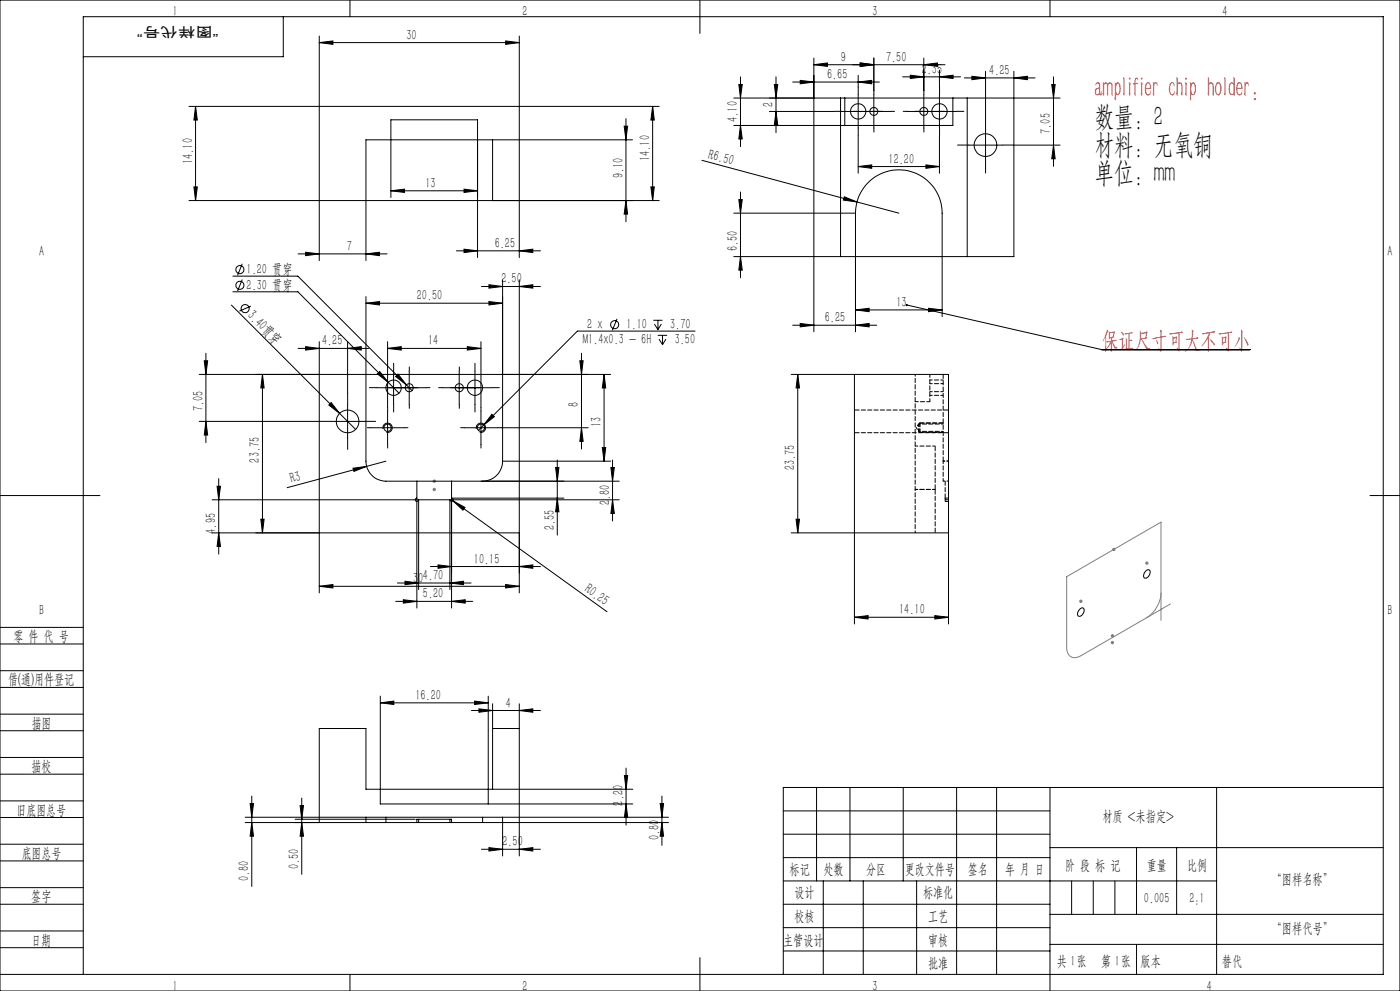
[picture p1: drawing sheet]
<svg xmlns="http://www.w3.org/2000/svg" width="420mm" height="297mm" viewBox="0 0 420 297" stroke-linecap="round" stroke-linejoin="round" font-family="sans-serif">
<g fill="none" stroke="#000" stroke-width=".3">
<path d="M0 0h420v297h-420zM85 5v12h-60M95.8 12.8l4.1-.5v1zM95.8 10.8v67.3M95.8 12.8h60M105 0v5M151.7 12.3l4.1 .5-4.1 .5zM155.8 10.8v66.4M210 0v10M244.2 19.4l4-.5v1zM244.2 19.4h39.3M244.2 17.4v82"/>
<path d="M258.1 18.9l4 .5-4 .5zM262.1 17.4v9.8M277.1 19.4l4.1-.5v1zM277.1 17.4v9.8M315 0v5M56.7 31.9h141.1M58.7 31.9l.5 4.1h-1zM58.7 31.9v28.2M187.3 37.8h1l-.5 4.1zM187.8 35.6v30.9M195.8 31.9l.5 4.1h-1zM195.8 31.9v28.2"/>
<path d="M220.1 29.4h97.9M221.7 25.3h1l-.6 4.1zM222.1 37.6l.6 4.1h-1zM222.1 23v21M230.8 33.4h19.4M232.3 25.3h1l-.5 4.1zM232.8 33.4l.5 4.1h-1zM232.8 23v16.8M237.8 24.6h26M240.1 24.1l4.1 .5-4.1 .5zM252.2 29.4v47.5M252.4 33.4h14.8"/>
<path d="M253.4 29.4v8.2M257.5 28.4v10M257.5 24.6l4-.5v1zM257.5 22.6v3.5M262.1 28.4v10M270.8 23h17.4M272.1 33.4h14.7M273.1 22.5l4 .5-4 .5zM277.1 28.4v10M281.8 28.4v10M281.8 23l4.1-.5v1zM281.8 21v5.1"/>
<path d="M285.9 29.4v8.2h-65.8M289.3 23.4h21.2M290.2 29.4v47.5M291.6 22.9l4.1 .5-4.1 .5zM295.7 21.4v13.7M295.7 38.5v10M304.2 23.4l4-.5v1zM304.2 21.4v55.5h-84.1M315.5 25.3h1l-.4 4.1zM316.1 23v26.8M58.2 56h1l-.5 4.1zM117.3 57.2l4.1-.5v1z"/>
<path d="M117.3 59.2v-23.3h26v41.3M117.3 57.2h26M139.2 56.7l4.1 .5-4.1 .5zM147.8 41.9v18.2M189.8 41.9h-80v36.2M195.3 56h1l-.5 4.1zM210.6 48l46.5 12.5M221.7 59.8h1l-.6 4.1zM222.1 57.5v25.8M253.3 59l3.8 1.5-4.1-.5zM257.5 49.9l4-.5v1zM257.5 40.7v11.2"/>
<path d="M257.5 49.9h24.3M277.8 49.4l4 .5-4 .5zM281.8 40.7v11.2M290.7 43.5h9.9M304.1 43.5h13.9M316.1 43.5l.4 4.1h-1zM56.7 60.1h141.1M72.7 79.1l-1.4 3.4M89.4 76.1h26.7M91.7 75.6l4.1 .5-4.1 .5zM109.8 76.1l4-.5v1zM136.9 75.2h25.2"/>
<path d="M139.2 74.7l4.1 .5-4.1 .5zM155.8 75.2l4-.5v1zM187.8 60.1l.5 4.1h-1zM220.1 63.9h36.5M222.1 76.9l.6 4.1h-1zM256.6 63.9a13 13 0 0 1 13-13 13 13 0 0 1 13 13v31M256.6 63.9v35.5M257.1 60.5l12.6 3.4M69.4 91.4l32.5 32.5M69.9 87.5h19.5l27.1 27.1M69.9 82.8h19.5l34.2 34.2M72.7 83.8l-1.4 3.4"/>
<path d="M75.2 91.8l-3.4 1.4M109.8 90.9l4-.5v1zM109.8 88.9v49.3a6 6 0 0 0 6 6h70M109.8 90.9h41M144.4 85.9h17.7M146.7 90.4l4.1 .5-4.1 .5zM146.7 85.3l4.1 .6-4.1 .5zM150.8 83.9v54.3M155.8 85.9l4-.6v1.1zM155.8 83.9v93.8M185.1 95.6l-1.4 3.4M196 96h2.8"/>
<path d="M196.3 97.1l1.1 1.7M197.4 96v2.8M198.4 97.1l-1 1.7M208.5 99.2h-35.3l-29.7 29.8M237.8 97.5h25.2M240.1 96.9l4.1 .6-4.1 .5zM256.6 92.9l4.1-.5v1zM256.6 97.5l4.1-.6v1.1zM256.6 92.9h26M272 91.4l58.5 13.4h44.5M278.6 92.4l4 .5-4 .5zM59.8 112.2h123.4"/>
<path d="M61.3 108.1h1l-.5 4.1zM61.8 105.9v26.7M78.7 112.2l.5 4.1h-1zM78.7 112.2v47.5M89.4 104.4h21.2M91.7 103.9l4.1 .5-4.1 .5zM95.8 102.4v75.3M104.3 104.4l4.1-.5v1zM104.3 102.4v15.5M113.1 116.2h14.7M113.2 112l.7-.7 2.6 3.3zM116.3 104.4l4.1-.5v1z"/>
<path d="M116.3 104.4h28M116.3 102.4v19.7M116.5 114.6l3.2 3.2M118.1 111.2v10M118.7 112.8l.7-.7 2.5 3.3zM122.8 111.2v10M132.8 116.2h14.7M137.8 111.2v10M140.2 103.9l4.1 .5-4.1 .5zM142.5 111.2v10M144.3 102.4v19.7M174 108.1h.9l-.5 4.1z"/>
<path d="M174.4 105.9v28.6M181.2 112.2v26M181.2 112.2l.5 4.1h-1zM197.3 100.5h2.8M197.7 101.6l1.1 1.7M198.8 100.5v2.8M199.8 101.6l-1 1.7M237.3 112.2h47.3v74.8M239.3 112.2l.6 4.1h-1.1zM239.3 112.2v47.5M256.3 112.2v74.8M59.8 126.3h36.1"/>
<path d="M61.8 126.3l.5 4.1h-1zM99.3 126.3h10M99.3 120.6l2.6 3.3-3.3-2.5zM101.9 123.9l4.8 4.8M104.3 121.3v10M111.3 128.2h10M114.9 128.5a1.39 1.39 0 0 1 1.3-1.7 1.39 1.39 0 0 1 1.5 1.5 1.39 1.39 0 0 1-1.8 1.2M115.8 138.2l-29.7 8M116.3 123.2v10M139.3 128.2h10M142.9 128.5a1.4 1.4 0 0 1 1.2-1.7 1.4 1.4 0 0 1 1.6 1.5 1.4 1.4 0 0 1-1.8 1.2M144.3 123.2v10"/>
<path d="M147.6 124.2l.7 .7-3.2 2.5zM150.4 128.2h26.1M150.8 138.2h32.4M150.8 138.2a6 6 0 0 1-6 6M167.2 137.9v22.5M174.4 128.2l.5 4.1h-.9zM180.7 134.1h1l-.5 4.1zM183.8 137.9v18.2M0 148.5h30M63.6 159.7h92.2M63.6 149.8h122.2M65.1 145.7h1l-.5 4.1z"/>
<path d="M65.6 159.7l.5 4.1h-1zM65.6 143.4v22.6M78.2 155.6h1l-.5 4.1zM105.9 140.3l4.1-.5-3.8 1.5zM125.1 149.3a.51 .51 0 0 0-.5 .5 .51 .51 0 0 0 .5 .5 .51 .51 0 0 0 .5-.5v26.9M125.1 144.2v38M135.5 149.8l.4 .3M135.5 144.2v38M135.9 150.1l3.6 2-.6 .8zM135.9 150.1l46.2 33.2M166.7 140.1h1l-.5 4.1zM167.2 149.3l.5 4.1h-1z"/>
<path d="M169.2 149.3h-33.7a.5 .5 0 0 1 .5 .5 .5 .5 0 0 1-.5 .5 .5 .5 0 0 1-.5-.5v26.9M183.3 140.1h1l-.5 4.1zM183.8 149.8l.5 4.1h-1zM237.3 159.7h47.3M238.8 155.6h1.1l-.6 4.1zM411 148.5h9M95.8 175.7l4.1-.5v1zM95.8 175.7h60M119.2 174.7h22.1M121 179.7l4.1 .5-4.1 .6zM121.5 174.2l4.1 .5-4.1 .5zM129.1 169.8h33"/>
<path d="M131.4 169.3l4.1 .5-4.1 .5zM135 174.7l4.1-.5v1zM151.7 175.2l4.1 .5-4.1 .5zM155.8 169.8l4-.5v1zM343.6 171.3a.82 .82 0 0 1 1.3-.4 .82 .82 0 0 1 0 1.3 1.05 1.05 0 0 1-.6 .9 1.05 1.05 0 0 1-1.2-.1l.1-1zM0 193h25M0 188h25M118.7 180.2h23.1M135.5 180.2l4.1-.5v1.1zM256.3 185l4.1-.5v1zM256.3 185h28.3M280.5 184.5l4.1 .5-4.1 .5z"/>
<path d="M323.9 182.6a.76 .76 0 0 1 1.2-.3 .76 .76 0 0 1 0 1.2 1.11 1.11 0 0 1-.6 1 1.11 1.11 0 0 1-1.2-.1l.1-1.1zM0 206h25M0 201h25M0 219h25M0 214h25M114.1 210.6l4-.5v1zM114.1 208.6v32.3h75.7M114.1 210.6h32.4M141.4 212.9h20.7M142.4 210.1l4.1 .5-4.1 .5zM143.7 212.4l4.1 .5-4.1 .6zM146.5 208.6v32.3"/>
<path d="M147.8 218.3h8M147.8 210.9v25.6M155.8 212.9l4-.5v1.1zM155.8 210.9v45.6M0 232h25M0 227h25M75.5 238.6v27.1M90.5 239.2v22.8M187.3 232.4h1l-.5 4.1zM187.8 230.2v17.1M189.8 236.5h-80v-18.2h-14v28.2M198.6 238.6v14.8"/>
<path d="M245 236v28M255 236v28M271 236v28M287 236v56M299 236v56M315 236v61M365 236v56M415 236h-180v56M0 245h25M0 240h25M0 258h25M0 253h25"/>
<path d="M73.6 246.5h36.2M73.6 244.9h127M75 240.8h1.1l-.6 4.1zM75.5 246.5l.6 4.1h-1.1zM88.5 245.5h36.1M90 241.4h1.1l-.6 4.1zM90.5 246.5l.6 4.1h-1.1zM109.8 246.5h6M109.8 244.9v1.6M115.8 246.5h9.3M115.8 244.9v1.6M125.1 246.5h.5"/>
<path d="M125.1 246.5v-1h10.4v1M125.6 245.5v1M125.6 246.5h9.4M135 246.5h.5M135 245.5v1M135.5 246.5h9.3M144.4 254.5h17.7M144.8 246.5h55.8M144.8 244.9v1.6M146.7 254l4.1 .5-4.1 .6zM150.8 244.9v11.6M155.8 254.5l4-.5v1.1z"/>
<path d="M187.8 240.9l.5 4.1h-1zM198 240.8h1.1l-.5 4.1zM198.6 246.5l.5 4.1h-1.1zM235 257h80M235 243h80M235 250h80M315 254h100M341 254v20M353 254v20M0 271h25M0 266h25M0 279h25"/>
<path d="M235 271h80M235 264h130M235 278h80M247 264v28M259 264v28M275 264v28M315 274h100M0 284h25M0 292h415v-287h-390v287M105 292v5M210 287v10M235 285h80"/>
<path d="M315 283h100"/>
<circle cx="257.5" cy="33.4" r="2.3"/>
<circle cx="262.1" cy="33.4" r="1.2"/>
<circle cx="277.1" cy="33.4" r="1.21"/>
<circle cx="281.8" cy="33.4" r="2.31"/>
<circle cx="295.6" cy="43.5" r="3.4"/>
<circle cx="72" cy="85.5" r="1.22"/>
<circle cx="72" cy="80.8" r="1.21"/>
<circle cx="73.5" cy="92.5" r="1.22"/>
<circle cx="184.4" cy="97.3" r="1.21"/>
<circle cx="118.1" cy="116.2" r="2.29"/>
<circle cx="122.8" cy="116.2" r="1.2"/>
<circle cx="137.8" cy="116.2" r="1.2"/>
<circle cx="142.5" cy="116.2" r="2.3"/>
<circle cx="104.3" cy="126.3" r="3.4"/>
<circle cx="116.3" cy="128.2" r="1.1"/>
<circle cx="144.3" cy="128.2" r="1.1"/>
</g>
<g fill="none" stroke="#808080" stroke-width=".3">
<path d="M129.8 144.2h1M129.8 146.7h1M129.9 143.9l.7 .7M129.9 146.4l.7 .7M130.3 143.7v1M130.3 146.2v1M130.6 143.9l-.7 .7M130.6 146.4l-.7 .7M323.9 179.8l.7 .7M324.3 179.7v1M324.6 179.8l-.7 .7M333.7 164.7h.9"/>
<path d="M333.8 164.3l.7 .7M334.2 164.2v1M334.5 164.3l-.7 .7M343.6 168.8h1M343.7 168.4l.7 .7M344.1 168.2v1.1M344.4 168.4l-.7 .7M348.3 177.7a9.6 9.6 0 0 1-4.2 7.4M323.7 180.2h1.1M333.2 190.6h1M333.2 192.6h1M333.4 190.2l.7 .7"/>
<path d="M333.4 192.2l.7 .7M333.7 190v1.1M333.7 192.1v1M334.1 190.2l-.7 .7M334.1 192.2l-.7 .7M344.1 185.1l-19.8 11.4a2.62 2.62 0 0 1-3 .3 2.62 2.62 0 0 1-1.3-2.7v-21.3l28.3-16.3v29.4M351.1 181l-7 4.1"/>
</g>
<g fill="none" stroke="#000" stroke-width=".3" stroke-dasharray="30.5 1.3 1.3 1.3">
<path d="M252.5 33.4h-2.3M257.2 33.4h-1.2M257.5 28.4v-2.3M257.5 38.4v2.3M262.2 28.4v-1.2M262.2 38.4v1.2M262.5 33.4h2.3M267.2 33.4h1.2M272.2 33.4h-1.2M276.9 33.4h-2.3M277.2 28.4v-1.2M277.2 38.4v1.2"/>
<path d="M281.9 28.4v-2.3M281.9 38.4v2.3M282.2 33.4h1.2M286.9 33.4h2.3M295.7 38.5v-3.4M290.7 43.5h-3.4M295.7 48.5v3.4M300.7 43.5h3.4M113.1 116.2h-2.3M117.8 116.2h-1.2M118.1 111.2v-2.3M122.8 111.2v-1.2"/>
<path d="M123.1 116.2h2.3M127.8 116.2h1.2M132.8 116.2h-1.2M137.5 116.2h-2.3M137.8 111.2v-1.2M142.5 111.2v-2.3M142.8 116.2h1.2M147.5 116.2h2.3M99.3 126.3h-3.4M104.3 121.3v-3.4M104.3 131.3v3.4M109.3 126.3h3.4"/>
<path d="M111.3 128.2h-1.1M116.3 123.2v-1.1M116.3 133.2v1.1M118.1 121.2v2.3M121.3 128.2h1.1M122.8 121.2v1.2M137.8 121.2v1.2M139.3 128.2h-1.1M142.5 121.2v2.3M144.3 123.2v-1.1M144.3 133.2v1.1M149.3 128.2h1.1"/>
</g>
<path d="M321.5 264v10M328 264v10M334.5 264v10M341 283v9" fill="none" stroke="#0a0605" stroke-width=".3"/>
<path d="M283 112.2v26M283 129.6h-7M283 126.8h-7M283.6 144.2v5.1" fill="none" stroke="#000" stroke-width=".3" stroke-dasharray="1.3 .6"/>
<path d="M276 126.8v2.8" fill="none" stroke="#000" stroke-width=".3" stroke-dasharray="1.3 .6" stroke-dashoffset=".2"/>
<g fill="#000">
<path d="M253.3 59l3.8 1.5-4.1-.5zM271.8 91.1a.35 .35 0 0 1 .6 .2 .35 .35 0 0 1-.4 .5 .35 .35 0 0 1-.3-.5l.3 .1-.3-.1zM99.3 120.6l2.6 3.3-3.3-2.5zM105.9 140.3l4.1-.5-3.8 1.5zM135.9 150.1l3.6 2-.6 .8z"/>
<path d="M291.6 22.9l4.1 .5-4.1 .5zM304.2 23.4l4-.5v1z"/>
<path d="M187.3 37.8h1l-.5 4.1zM187.8 60.1l.5 4.1h-1z"/>
<path d="M316.1 43.5l.4 4.1h-1zM315.5 25.3h1l-.4 4.1z"/>
<path d="M146.7 90.4l4.1 .5-4.1 .5zM109.8 90.9l4-.5v1zM140.2 103.9l4.1 .5-4.1 .5zM116.3 104.4l4.1-.5v1zM155.8 85.9l4-.6v1.1zM146.7 85.3l4.1 .6-4.1 .5zM151.7 12.3l4.1 .5-4.1 .5zM95.8 12.8l4.1-.5v1zM109.8 76.1l4-.5v1zM91.7 75.6l4.1 .5-4.1 .5zM155.8 75.2l4-.5v1zM139.2 74.7l4.1 .5-4.1 .5zM142.4 210.1l4.1 .5-4.1 .5zM114.1 210.6l4-.5v1zM278.6 92.4l4 .5-4 .5zM256.6 92.9l4.1-.5v1z"/>
<path d="M104.3 104.4l4.1-.5v1zM91.7 103.9l4.1 .5-4.1 .5z"/>
<path d="M147.6 124.2l-2.5 3.2 3.2-2.5zM113.2 112l3.3 2.6-2.6-3.3zM118.7 112.8l3.2 2.6-2.5-3.3zM117.3 57.2l4.1-.5v1zM139.2 56.7l4.1 .5-4.1 .5zM143.7 212.4l4.1 .5-4.1 .6zM155.8 212.9l4-.5v1.1zM146.7 254l4.1 .5-4.1 .6zM155.8 254.5l4-.5v1.1zM256.3 185l4.1-.5v1zM280.5 184.5l4.1 .5-4.1 .5zM273.1 22.5l4 .5-4 .5zM281.8 23l4.1-.5v1zM258.1 18.9l4 .5-4 .5zM277.1 19.4l4.1-.5v1zM257.5 49.9l4-.5v1zM277.8 49.4l4 .5-4 .5z"/>
<path d="M174.4 128.2l.5 4.1h-.9zM174 108.1h.9l-.5 4.1z"/>
<path d="M180.7 134.1h1l-.5 4.1zM181.2 112.2l.5 4.1h-1z"/>
<path d="M65.1 145.7h1l-.5 4.1zM65.6 159.7l.5 4.1h-1zM183.3 140.1h1l-.5 4.1zM183.8 149.8l.5 4.1h-1zM90 241.4h1.1l-.6 4.1zM90.5 246.5l.6 4.1h-1.1zM198 240.8h1.1l-.5 4.1zM198.6 246.5l.5 4.1h-1.1zM187.3 232.4h1l-.5 4.1zM187.8 240.9l.5 4.1h-1zM221.7 59.8h1l-.6 4.1zM222.1 76.9l.6 4.1h-1zM221.7 25.3h1l-.6 4.1zM222.1 37.6l.6 4.1h-1z"/>
<path d="M78.2 155.6h1l-.5 4.1zM78.7 112.2l.5 4.1h-1z"/>
<path d="M167.2 149.3l.5 4.1h-1zM166.7 140.1h1l-.5 4.1zM61.8 126.3l.5 4.1h-1zM61.3 108.1h1l-.5 4.1zM58.2 56h1l-.5 4.1zM58.7 31.9l.5 4.1h-1zM195.3 56h1l-.5 4.1zM195.8 31.9l.5 4.1h-1zM238.8 155.6h1.1l-.6 4.1zM239.3 112.2l.6 4.1h-1.1zM232.8 33.4l.5 4.1h-1zM232.3 25.3h1l-.5 4.1z"/>
<path d="M121.5 174.2l4.1 .5-4.1 .5zM135 174.7l4.1-.5v1z"/>
<path d="M131.4 169.3l4.1 .5-4.1 .5zM155.8 169.8l4-.5v1z"/>
<path d="M151.7 175.2l4.1 .5-4.1 .5zM95.8 175.7l4.1-.5v1zM256.6 97.5l4.1-.6v1.1zM240.1 96.9l4.1 .6-4.1 .5zM257.5 24.6l4-.5v1zM240.1 24.1l4.1 .5-4.1 .5zM258.1 18.9l4 .5-4 .5zM244.2 19.4l4-.5v1z"/>
<path d="M121 179.7l4.1 .5-4.1 .6zM135.5 180.2l4.1-.5v1.1z"/>
<path d="M75 240.8h1.1l-.6 4.1zM75.5 246.5l.6 4.1h-1.1z"/>
</g>
<path d="M275.6 129.3h7.4M283 127.1h-7.4M274.6 159.7v-47.5" fill="none" stroke="#000" stroke-width=".3" stroke-dasharray="1.3 .6" stroke-dashoffset=".7"/>
<path d="M283 138.2h1.6M283 144.2h1.6" fill="none" stroke="#000" stroke-width=".3" stroke-dasharray="1.3 .6" stroke-dashoffset=".8"/>
<path d="M279 118.5h4M279 117.4h4M283 113.9h-4M283 115h-4M275.6 127.1v2.2M280.6 133.7h-6M283 138.2v6M280.6 146.7h-6M283.6 149.3h1M283.6 149.8h1M283.6 149.3v1M283.6 150.3h1" fill="none" stroke="#000" stroke-width=".3" stroke-dasharray="1.3 .6" stroke-dashoffset=".5"/>
<path d="M279 112.2v8.2M274.6 120.4h4.4" fill="none" stroke="#000" stroke-width=".3" stroke-dasharray="1.3 .6" stroke-dashoffset=".3"/>
<path d="M256.4 129.7h28.2M284.6 122.9h-28.2M280.6 146.7v-13M280.6 159.7v-13" fill="none" stroke="#000" stroke-width=".3" stroke-dasharray="1.3 .6" stroke-dashoffset="-.1"/>
<path d="M274.9 128.2l.7 1.1M275.6 127.1l-.7 1.1" fill="none" stroke="#000" stroke-width=".3" stroke-dasharray="1.3 .6" stroke-dashoffset=".6"/>
<text font-size="8.5" fill="#f00" x="328.3" y="29.2">amplifier chip holder:</text>
<g font-size="8.5">
<text x="328.3" y="37.6">数量：2</text>
<text x="328.3" y="46.1">材料：无氧铜</text>
<text x="328.3" y="54.6">单位：mm</text>
</g>
<text font-size="7.1" fill="#f00" x="330.6" y="104.3">保证尺寸可大不可小</text>
<g font-size="4.4">
<text x="51.8" y="4.9">1</text>
<text x="156.8" y="4.9">2</text>
<text x="261.8" y="4.9">3</text>
<text x="366.7" y="4.9">4</text>
<text x="121.9" y="11.9">30</text>
<text x="248.1" y="23.7">6.65</text>
<text x="252.2" y="18.5">9</text>
<text x="265.8" y="18.5">7.50</text>
<text x="276.5" y="22.1">2.35</text>
<text x="296.8" y="22.5">4.25</text>
<text x="232" y="31.9" transform="rotate(-90 232 31.9)">2</text>
<text x="221.3" y="36.5" transform="rotate(-90 221.3 36.5)">4.10</text>
<text x="315.2" y="40.1" transform="rotate(-90 315.2 40.1)">7.05</text>
<text x="212.3" y="47.6" transform="rotate(15 212.3 47.6)">R6.50</text>
<text x="57.8" y="49.1" transform="rotate(-90 57.8 49.1)">14.10</text>
<text x="186.9" y="53.5" transform="rotate(-90 186.9 53.5)">9.10</text>
<text x="194.9" y="48.2" transform="rotate(-90 194.9 48.2)">14.10</text>
<text x="266.6" y="49">12.20</text>
<text x="127.6" y="56.3">13</text>
<text x="11.8" y="76.6">A</text>
<text x="104" y="75.2">7</text>
<text x="148.4" y="74.3">6.25</text>
<text x="221.3" y="75.2" transform="rotate(-90 221.3 75.2)">6.50</text>
<text x="416.2" y="76.6">A</text>
<text x="74" y="82.1">1.20 贯穿</text>
<text x="74" y="86.8">2.30 贯穿</text>
<text x="125.1" y="90">20.50</text>
<text x="150.4" y="85">2.50</text>
<text x="74" y="94.8" transform="rotate(45 74 94.8)">3.40贯穿</text>
<text x="268.9" y="92">13</text>
<text x="176.2" y="98.6">2 x</text>
<text x="188" y="98.6">1.10</text>
<text x="201.1" y="98.6">3.70</text>
<text x="247.4" y="96.6">6.25</text>
<text x="96.6" y="103.5">4.25</text>
<text x="128.4" y="103.5">14</text>
<text x="174.8" y="103.1">M1.4x0.3 - 6H</text>
<text x="202.4" y="103.1">3.50</text>
<text x="60.9" y="123.3" transform="rotate(-90 60.9 123.3)">7.05</text>
<text x="173.6" y="122" transform="rotate(-90 173.6 122)">8</text>
<text x="180.4" y="127.9" transform="rotate(-90 180.4 127.9)">13</text>
<text x="77.9" y="138.6" transform="rotate(-90 77.9 138.6)">23.75</text>
<text x="238.5" y="141" transform="rotate(-90 238.5 141)">23.75</text>
<text x="87.4" y="144.9" transform="rotate(-15 87.4 144.9)">R3</text>
<text x="182.9" y="151.4" transform="rotate(-90 182.9 151.4)">2.80</text>
<text x="64.8" y="159.9" transform="rotate(-90 64.8 159.9)">4.95</text>
<text x="166.3" y="158.8" transform="rotate(-90 166.3 158.8)">2.55</text>
<text x="142.2" y="168.9">10.15</text>
<text x="124" y="174.8">304.70</text>
<text x="126.9" y="179.3">5.20</text>
<text x="175.2" y="177.2" transform="rotate(36 175.2 177.2)">R0.25</text>
<text x="11.8" y="184.4">B</text>
<text x="269.8" y="184.1">14.10</text>
<text x="416.3" y="184.4">B</text>
<text x="4" y="192">零 件 代 号</text>
<text x="2.5" y="205.1">借(通)用件登记</text>
<text x="124.6" y="209.7">16.20</text>
<text x="151.8" y="212">4</text>
<text x="9.5" y="218.1">描图</text>
<text x="9.5" y="231.1">描校</text>
<text x="5" y="244.2">旧底图总号</text>
<text x="187" y="241.4" transform="rotate(-90 187 241.4)">2.20</text>
<text x="197.7" y="251.8" transform="rotate(-90 197.7 251.8)">0.80</text>
<text x="330.7" y="246.2">材质 &lt;未指定&gt;</text>
<text x="6.5" y="257.2">底图总号</text>
<text x="150.7" y="253.6">2.50</text>
<text x="89.7" y="260.5" transform="rotate(-90 89.7 260.5)">0.50</text>
<text x="236.9" y="261.9">标记</text>
<text x="247.1" y="261.9">处数</text>
<text x="259.9" y="261.9">分区</text>
<text x="271.5" y="261.9">更改文件号</text>
<text x="290.4" y="261.9">签名</text>
<text x="301.5" y="261.9">年 月 日</text>
<text x="319.5" y="260.6">阶 段 标 记</text>
<text x="344" y="260.6">重量</text>
<text x="356.1" y="260.6">比例</text>
<text x="74.7" y="264.1" transform="rotate(-90 74.7 264.1)">0.80</text>
<text x="238.3" y="268.9">设计</text>
<text x="276.9" y="268.9">标准化</text>
<text x="381.5" y="264.8">“图样名称”</text>
<text x="9.4" y="270.1">签字</text>
<text x="343.2" y="270.7">0.005</text>
<text x="356.8" y="270.7">2:1</text>
<text x="238.3" y="276.1">校核</text>
<text x="278.4" y="276">工艺</text>
<text x="381.5" y="279.6">“图样代号”</text>
<text x="9.4" y="283.2">日期</text>
<text x="234.9" y="283.3">主管设计</text>
<text x="278.4" y="283.3">审核</text>
<text x="278.4" y="290.2">批准</text>
<text x="317.1" y="289.4">共 张</text>
<text x="321.1" y="289.4">1</text>
<text x="330.3" y="289.4">第 张</text>
<text x="334.5" y="289.4">1</text>
<text x="342.1" y="289.4">版本</text>
<text x="51.8" y="296.9">1</text>
<text x="156.8" y="296.9">2</text>
<text x="261.8" y="296.9">3</text>
<text x="362.1" y="296.9">4</text>
</g>
<text font-size="4.4" fill="#0a0605" x="366.6" y="289.4">替代</text>
<text font-size="4.1" fill="#0a0605" x="65.6" y="8" transform="rotate(-180 65.6 8)">“图样代号”</text>
</svg>
